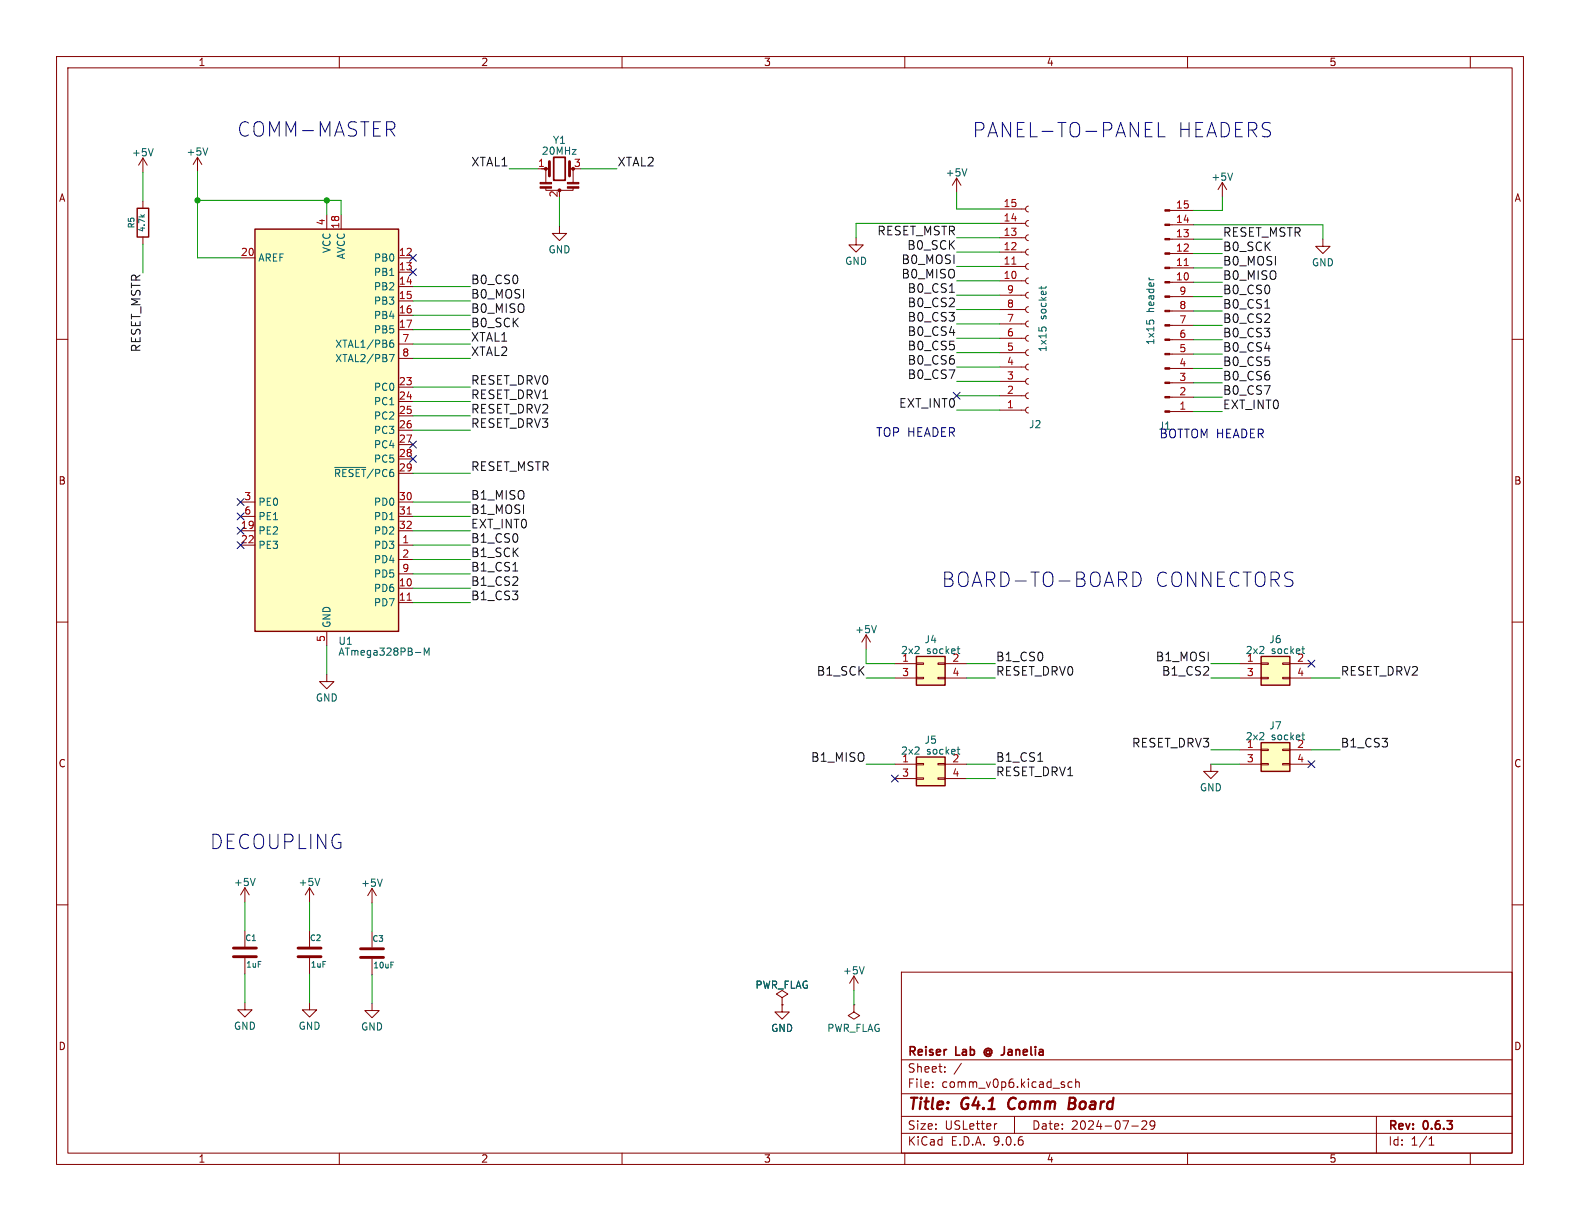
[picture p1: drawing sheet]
<svg xmlns="http://www.w3.org/2000/svg" width="279mm" height="216mm" viewBox="0 0 279 216" stroke-linecap="round" stroke-linejoin="round" font-family="sans-serif">
<g fill="none" stroke="#840000" stroke-width=".18">
<path d="M10 10h259.4v195.9h-259.4zM12 12h255.4v191.9h-255.4zM60 10v2M110 10v2M160 10v2M210 10v2M260 10v2M25.3 27.9l-.8 1.3M25.3 27.9l.7 1.3M25.3 27.9v2.6M34.9 27.8l-.7 1.3M34.9 27.8l.8 1.3"/>
<path d="M34.9 27.8v2.6M95.1 29.8h1.9M96.5 33.1v.6h4.8v-.6M96.5 29.8v2.5M100.8 29.8h.7M101.3 29.8v2.6M169.2 31.5l-.8 1.3M169.2 31.5l.7 1.3M169.2 31.5v2.5M176.8 39.5h4.6M176.8 37h4.6M181.9 39l-.4 .1-.1 .4 .1 .4 .4 .1"/>
<path d="M181.9 36.4l-.4 .2-.1 .4 .1 .3 .4 .2M206.9 39.8h4.2M206.9 37.2h4.2M216.2 32.3l-.8 1.2M216.2 32.3l.7 1.2M216.2 32.3v2.5M98.9 40v1.3h1.3l-1.3 1.2-1.2-1.2h1.2M151.4 42v1.3h1.3l-1.3 1.3-1.3-1.3h1.3M176.8 59.8h4.6M176.8 57.3h4.6M176.8 54.7h4.6M176.8 52.2h4.6"/>
<path d="M176.8 49.7h4.6M176.8 47.1h4.6M176.8 44.6h4.6M176.8 42h4.6M181.9 59.3l-.4 .2-.1 .3 .1 .4 .4 .1M181.9 56.8l-.4 .1-.1 .4 .1 .3 .4 .2M181.9 54.2l-.4 .2-.1 .3 .1 .4 .4 .2M181.9 51.7l-.4 .1-.1 .4 .1 .4 .4 .1M181.9 49.1l-.4 .2-.1 .4 .1 .3 .4 .2M181.9 46.6l-.4 .2-.1 .3 .1 .4 .4 .1M181.9 44.1l-.4 .1-.1 .4 .1 .3 .4 .2M181.9 41.5l-.4 .2-.1 .3 .1 .4 .4 .2"/>
<path d="M206.9 57.5h4.2M206.9 55h4.2M206.9 52.5h4.2M206.9 49.9h4.2M206.9 47.4h4.2M206.9 44.8h4.2M206.9 42.3h4.2M233.9 42.3v1.3h1.3l-1.3 1.2-1.2-1.2h1.2M10 60h2M176.8 72.5h4.6M176.8 70h4.6M176.8 67.4h4.6"/>
<path d="M176.8 64.9h4.6M176.8 62.4h4.6M181.9 72l-.4 .2-.1 .3 .1 .4 .4 .1M181.9 69.5l-.4 .1-.1 .4 .1 .3 .4 .2M181.9 66.9l-.4 .2-.1 .3 .1 .4 .4 .2M181.9 64.4l-.4 .1-.1 .4 .1 .4 .4 .1M181.9 61.8l-.4 .2-.1 .4 .1 .3 .4 .2M206.9 72.8h4.2M206.9 70.2h4.2M206.9 67.7h4.2M206.9 65.2h4.2M206.9 62.6h4.2"/>
<path d="M206.9 60.1h4.2M267.4 60h2M10 110h2M57.8 119.3v1.2h1.3l-1.3 1.3-1.3-1.3h1.3M153.2 112.3l-.8 1.2M153.2 112.3l.7 1.2M153.2 112.3v2.5M267.4 110h2M214.1 135.1v1.3h1.3l-1.3 1.3-1.2-1.3h1.2M10 160h2M43.3 177.3v1.3h1.3l-1.3 1.2-1.3-1.2h1.3M43.3 164.6v2.8"/>
<path d="M43.3 169.4v2.8M54.7 177.3v1.3h1.3l-1.3 1.2-1.2-1.2h1.2M54.7 164.6v2.8M54.7 169.4v2.8M65.8 177.4v1.3h1.3l-1.3 1.3-1.3-1.3h1.3M138.3 177.7v1.2h1.3l-1.3 1.3-1.3-1.3h1.3M159.4 171.9h108v32h-108zM267.4 160h2M159.4 197.4h108M159.4 193.4h108M159.4 187.4h108M164.9 192.1v.2"/>
<path d="M164.9 191.4v.1M167.1 189.4v.2M167.1 188.7v.1M170 188l-1.3 1.9M176.3 198.7l-.3 .1M179.4 197.4v3M189.6 191.4l-.5-.1-.2 .3v.4l.1 .2h.6M190.2 191.4l.2-.1 .4 .1 .1 .9M190.2 190.8v1.5M200.1 199.1h1.2M201.9 198.3l.6-.1 .2 .1 .1 .3-.9 1.1h.9M204.2 198.8l-.3 .3h-.3l-.2-.3 .1-.5 .4-.1 .2 .1a.99 .99 0 0 1-.3 1.4h-.3"/>
<path d="M243.4 197.4v6.5M60 203.9v2M110 203.9v2M159.4 200.4h108M160 203.9v2M210 203.9v2M252.7 202.5h.9M252.7 201.4l.4-.4v1.5M260 203.9v2"/>
</g>
<path d="M178.6 194.4a1.27 1.27 0 0 0 0 1.6M189.1 195.1h.6M189.7 195.1l.3 .1M189.9 194.1h-.7l-.3 2 1-.1M189.9 195l-.2 .1" fill="none" stroke="#840000" stroke-width=".4"/>
<path d="M97.9 27.8h2v4.1h-2zM174.5 185.4a.7 .7 0 0 0-.5 .7 .7 .7 0 0 0 .5 .6" fill="none" stroke="#840000" stroke-width=".3"/>
<path d="M27.1 26.3l-.4 1.3M36.7 26.2l-.4 1.2M171 29.8l-.4 1.3M218 30.6l-.5 1.3M183.7 57.9v.6M184.1 50.6v.5M184.2 58.1l.2-.3h.3l.3 .3M185 50.6l-.1 .3M202.8 56.7v.6M203.2 49.1v.1M203.2 56.8l.3-.2h.3l.2 .2M155 110.6l-.4 1.3" fill="none" stroke="#006464" stroke-width=".18"/>
<g fill="#840000" stroke="#840000" stroke-width=".18">
<path d="M95.5 32.3h2v.2h-2z"/>
<path d="M95.5 33h2v.3h-2z"/>
<path d="M100.3 32.3h2.1v.2h-2.1z"/>
<path d="M100.3 33h2.1v.3h-2.1z"/>
<path d="M206 72.6h.9v.3h-.9z"/>
<path d="M206 70.1h.9v.3h-.9z"/>
<path d="M206 67.6h.9v.2h-.9z"/>
<path d="M206 65h.9v.3h-.9z"/>
<path d="M206 62.5h.9v.2h-.9z"/>
<path d="M206 59.9h.9v.3h-.9z"/>
<path d="M206 57.4h.9v.3h-.9z"/>
<path d="M206 54.9h.9v.2h-.9z"/>
<path d="M206 52.3h.9v.3h-.9z"/>
<path d="M206 49.8h.9v.2h-.9z"/>
<path d="M206 47.2h.9v.3h-.9z"/>
<path d="M206 44.7h.9v.3h-.9z"/>
<path d="M206 42.2h.9v.2h-.9z"/>
<path d="M206 39.6h.9v.3h-.9z"/>
<path d="M206 37.1h.9v.2h-.9z"/>
<circle cx="96.5" cy="29.8" r=".25"/>
<circle cx="98.9" cy="33.7" r=".25"/>
</g>
<path d="M97.2 28.6v2.5M100.7 28.6v2.5M41.3 167.6h4M41.3 169.2h4M52.7 167.6h4.1M52.7 169.2h4.1" fill="none" stroke="#840000" stroke-width=".51"/>
<path d="M178.9 46.7h.8M209.4 47h.7" fill="none" stroke="#a90000" stroke-width=".18"/>
<path d="M223 116.1h5.1v5.1h-5.1z" fill="#ffffc2"/>
<path d="M223 116.1h5.1v5.1h-5.1z" fill="none" stroke="#840000" stroke-width=".25"/>
<path d="M219.2 117.3h3.8M219.2 119.9h3.8M223 117.2h1.3v.3h-1.3zM223 119.8h1.3v.2h-1.3zM226.8 117.2h1.3v.3h-1.3zM226.8 119.8h1.3v.2h-1.3zM228.1 117.3h3.8M228.1 119.9h3.8M138.3 176.4l1-.6-1-.7-1 .7 1 .6v1.3M138.3 177.7h.1" fill="none" stroke="#840000" stroke-width=".18"/>
<path d="M230.2 114.7h.5" fill="none" stroke="#006464" stroke-width=".18"/>
<path d="M223 131.3h5.1v5.1h-5.1z" fill="#ffffc2"/>
<path d="M223 131.3h5.1v5.1h-5.1z" fill="none" stroke="#840000" stroke-width=".25"/>
<path d="M219.2 132.6h3.8M219.2 135.1h3.8M223 132.5h1.3v.2h-1.3zM223 135h1.3v.3h-1.3zM226.8 132.5h1.3v.2h-1.3zM226.8 135h1.3v.3h-1.3zM228.1 132.6h3.8M228.1 135.1h3.8" fill="none" stroke="#840000" stroke-width=".18"/>
<path d="M230.2 130h.5" fill="none" stroke="#006464" stroke-width=".18"/>
<path d="M162.1 133.9h5v5h-5z" fill="#ffffc2"/>
<path d="M162.1 133.9h5v5h-5z" fill="none" stroke="#840000" stroke-width=".25"/>
<g fill="none" stroke="#840000" stroke-width=".18">
<path d="M158.2 135.1h3.9M158.2 137.7h3.9M162.1 135h1.2v.3h-1.2zM162.1 137.5h1.2v.3h-1.2zM165.9 135h1.2v.3h-1.2zM165.9 137.5h1.2v.3h-1.2zM167.1 135.1h3.8M167.1 137.7h3.8M151 177.7v1.2l1 .7-1 .6-1-.6 1-.7M151 177.7h.1M151 172.6l-.8 1.3M151 172.6l.8 1.3"/>
<path d="M151 172.6v2.5"/>
</g>
<path d="M169.2 132.5h.5M152.8 170.9l-.4 1.3" fill="none" stroke="#006464" stroke-width=".18"/>
<path d="M45.1 40.5h25.4v71.1h-25.4z" fill="#ffffc2"/>
<path d="M24.3 36.8h2v5.1h-2zM45.1 40.5h25.4v71.1h-25.4z" fill="none" stroke="#840000" stroke-width=".25"/>
<g fill="none" stroke="#840000" stroke-width=".18">
<path d="M25.3 35.6v1.2M57.8 38v2.5M60.3 38v2.5M25.3 41.9v1.3M42.5 45.6h2.6M70.5 45.6h2.5M70.5 48.1h2.5M70.5 50.7h2.5M70.5 53.2h2.5M70.5 55.8h2.5M70.5 58.3h2.5M70.5 60.8h2.5"/>
<path d="M70.5 63.4h2.5M70.5 68.5h2.5M70.5 71h2.5M70.5 73.5h2.5M70.5 76.1h2.5M70.5 78.6h2.5M42.5 88.8h2.6M42.5 91.3h2.6M42.5 93.9h2.6M42.5 96.4h2.6M70.5 88.8h2.5M70.5 91.3h2.5"/>
<path d="M70.5 93.9h2.5M70.5 96.4h2.5M70.5 81.2h2.5M70.5 83.7h2.5M70.5 98.9h2.5M57.8 111.6v2.6M70.5 101.5h2.5M70.5 104h2.5M70.5 106.6h2.5M43.3 157l-.8 1.2M43.3 157l.8 1.2M43.3 157v2.5"/>
<path d="M54.7 157l-.7 1.2M54.7 157l.8 1.2M54.7 157v2.5M65.8 157.1l-.8 1.3M65.8 157.1l.7 1.3M65.8 157.1v2.5M65.8 164.7v2.8M65.8 169.5v2.8"/>
</g>
<path d="M24.9 38l.4 .4M25.6 38l-.4 .3M68.8 62.7h.9l-.5 1.3M69 60.7l.4-.1 .2 .3-.1 .5h-.3l-.2-.1M69.5 60.1l-.3 .1-.2 .2M59.2 82.7h5.5M73.5 115.4h.9M75 115.9v-1.3l.5 .9 .4-.9v1.3M45.1 155.3l-.4 1.3M56.6 155.3l-.5 1.3M67.6 155.4l-.4 1.3M69.1 170.1h.5" fill="none" stroke="#006464" stroke-width=".18"/>
<path d="M72 90.9h.7M72 106.1h.7" fill="none" stroke="#a90000" stroke-width=".18"/>
<path d="M63.8 167.8h4M63.8 169.3h4" fill="none" stroke="#840000" stroke-width=".51"/>
<path d="M162.1 116.1h5v5.1h-5z" fill="#ffffc2"/>
<path d="M162.1 116.1h5v5.1h-5z" fill="none" stroke="#840000" stroke-width=".25"/>
<path d="M158.2 117.3h3.9M158.2 119.9h3.9M162.1 117.2h1.2v.3h-1.2zM162.1 119.8h1.2v.2h-1.2zM165.9 117.2h1.2v.3h-1.2zM165.9 119.8h1.2v.2h-1.2zM167.1 117.3h3.8M167.1 119.9h3.8M138.3 177.7h.1" fill="none" stroke="#840000" stroke-width=".18"/>
<path d="M169.2 114.7h.5" fill="none" stroke="#006464" stroke-width=".18"/>
<path d="M167.9 51.7h.9M223.7 54.5h.8M90.7 101h.9M183.5 134.6h.9" fill="none" stroke="#0f0f0f" stroke-width=".18"/>
<g fill="none" stroke="#009600" stroke-width=".18">
<path d="M25.3 30.5v5.1M34.9 30.4v15.2h7.6M34.9 35.4h25.4v2.6M57.8 35.4v2.6M90 29.8h5.1M98.9 34.9v5.1M102.7 29.8h6.4M169.2 34v3h7.6M176.8 39.5h-25.4v2.5M211.1 39.8h22.8v2.5M216.2 34.8v2.4h-5.1M25.3 43.2v5.1"/>
<path d="M73 53.2h10.2M73 50.7h10.2M73 58.3h10.2M73 55.8h10.2M169.2 59.8h7.6M169.2 52.2h7.6M169.2 57.3h7.6M169.2 42h7.6M169.2 44.6h7.6M169.2 49.7h7.6M169.2 47.1h7.6M169.2 54.7h7.6"/>
<path d="M211.1 49.9h5.1M211.1 57.5h5.1M211.1 55h5.1M211.1 52.5h5.1M211.1 47.4h5.1M211.1 44.8h5.1M211.1 42.3h5.1M73 68.5h10.2M73 60.8h10.2M73 63.4h10.2M73 76.1h10.2M73 71h10.2"/>
<path d="M73 73.5h10.2M169.2 72.5h7.6M169.2 62.4h7.6M169.2 67.4h7.6M169.2 64.9h7.6M169.2 70h7.6M211.1 67.7h5.1M211.1 70.2h5.1M211.1 72.8h5.1M211.1 65.2h5.1M211.1 62.6h5.1M211.1 60.1h5.1"/>
<path d="M73 88.8h10.2M73 93.9h10.2M73 91.3h10.2M73 96.4h10.2M73 98.9h10.2M73 83.7h10.2M57.8 114.2v5.1M73 104h10.2M73 101.5h10.2M73 106.6h10.2M153.2 119.9h5M153.2 114.8v2.5h5"/>
<path d="M170.9 119.9h5.1M170.9 117.3h5.1M214.1 119.9h5.1M214.1 117.3h5.1M231.9 119.9h5.1M153.2 135.1h5M170.9 135.1h5.1M170.9 137.7h5.1M214.1 132.6h5.1M214.1 135.1h5.1M231.9 132.6h5.1M43.3 159.5v5.1"/>
<path d="M54.7 159.5v5.1M65.8 159.6v5.1M43.3 172.2v5.1M54.7 172.2v5.1M65.8 172.3v5.1M151 175.1v2.6"/>
</g>
<g fill="none" stroke="#000084" stroke-width=".18">
<path d="M72.4 45l1.2 1.2M72.4 47.5l1.2 1.2M73.6 45l-1.2 1.2M73.6 47.5l-1.2 1.2M72.4 78l1.2 1.2M73.6 78l-1.2 1.2M168.6 69.4l1.2 1.2M169.8 69.4l-1.2 1.2M41.9 90.7l1.3 1.2M41.9 93.2l1.3 1.3M41.9 95.8l1.3 1.2M41.9 88.2l1.3 1.2"/>
<path d="M43.2 90.7l-1.3 1.2M43.2 93.2l-1.3 1.3M43.2 95.8l-1.3 1.2M43.2 88.2l-1.3 1.2M72.4 80.5l1.2 1.3M73.6 80.5l-1.2 1.3M231.3 116.7l1.2 1.3M232.5 116.7l-1.2 1.3M157.6 137.1l1.3 1.2M158.9 137.1l-1.3 1.2M231.3 134.5l1.2 1.2M232.5 134.5l-1.2 1.2"/>
</g>
<path d="M202.5 24.2h1.2M202.5 21.7h1.2M204.8 21.7v2.5h1.2M200.3 101.2a1.34 1.34 0 0 1 1.5 .8 1.34 1.34 0 0 1-.5 1.6l-1 .1z" fill="none" stroke="#0000c2" stroke-width=".18"/>
<g fill="#009600" stroke="#009600" stroke-width=".18">
<circle cx="57.8" cy="35.4" r=".46"/>
<circle cx="34.9" cy="35.4" r=".46"/>
</g>
<g font-size="3.5" fill="#0000c2">
<text x="41.8" y="24.4">COMM-MASTER</text>
<text x="171.8" y="24.5">PANEL-TO-PANEL</text>
<text x="208.1" y="24.5">HEADERS</text>
<text x="166.4" y="104">BOARD-TO-BOARD</text>
<text x="204.1" y="104">CONNECTORS</text>
<text x="37" y="150.4">DECOUPLING</text>
</g>
<g font-size="2.8" fill="#840000">
<text x="160.4" y="196.8">Title:</text>
<text x="170.1" y="196.8">G4.1</text>
<text x="179.1" y="196.8">Comm</text>
<text x="190.6" y="196.8">Board</text>
</g>
<g font-size="2.1" fill="#0f0f0f">
<text x="83.3" y="29.5">XTAL1</text>
<text x="109.1" y="29.5">XTAL2</text>
<text x="155.1" y="41.7">RESET_MSTR</text>
<text x="216.2" y="42">RESET_MSTR</text>
<text x="159.4" y="46.8">B0_MOSI</text>
<text x="160.4" y="44.3">B0_SCK</text>
<text x="216.2" y="44.5">B0_SCK</text>
<text x="216.2" y="47.1">B0_MOSI</text>
<text x="83.2" y="52.9">B0_MOSI</text>
<text x="83.2" y="50.4">B0_CS0</text>
<text x="159.4" y="49.3">B0_MISO</text>
<text x="160.4" y="51.9">B0_CS1</text>
<text x="216.2" y="49.6">B0_MISO</text>
<text x="216.2" y="52.1">B0_CS0</text>
<text x="83.2" y="58">B0_SCK</text>
<text x="83.2" y="55.4">B0_MISO</text>
<text x="160.4" y="57">B0_CS3</text>
<text x="160.4" y="54.4">B0_CS2</text>
<text x="160.4" y="59.5">B0_CS4</text>
<text x="216.2" y="59.8">B0_CS3</text>
<text x="216.2" y="54.7">B0_CS1</text>
<text x="216.2" y="57.2">B0_CS2</text>
<text x="25" y="62.3" transform="rotate(-90 25 62.3)">RESET_MSTR</text>
<text x="83.2" y="63.1">XTAL2</text>
<text x="83.2" y="60.5">XTAL1</text>
<text x="160.4" y="64.6">B0_CS6</text>
<text x="160.4" y="62">B0_CS5</text>
<text x="216.2" y="62.3">B0_CS4</text>
<text x="216.2" y="64.8">B0_CS5</text>
<text x="83.2" y="70.7">RESET_DRV1</text>
<text x="83.2" y="68.1">RESET_DRV0</text>
<text x="160.4" y="67.1">B0_CS7</text>
<text x="216.2" y="67.4">B0_CS6</text>
<text x="216.2" y="69.9">B0_CS7</text>
<text x="83.2" y="75.8">RESET_DRV3</text>
<text x="83.2" y="73.2">RESET_DRV2</text>
<text x="158.9" y="72.2">EXT_INT0</text>
<text x="216.2" y="72.5">EXT_INT0</text>
<text x="83.2" y="83.4">RESET_MSTR</text>
<text x="83.2" y="88.5">B1_MISO</text>
<text x="83.2" y="91">B1_MOSI</text>
<text x="83.2" y="93.5">EXT_INT0</text>
<text x="83.2" y="98.6">B1_SCK</text>
<text x="83.2" y="101.2">B1_CS1</text>
<text x="83.2" y="96.1">B1_CS0</text>
<text x="83.2" y="106.2">B1_CS3</text>
<text x="83.2" y="103.7">B1_CS2</text>
<text x="144.4" y="119.6">B1_SCK</text>
<text x="176" y="119.6">RESET_DRV0</text>
<text x="176" y="117">B1_CS0</text>
<text x="204.3" y="117">B1_MOSI</text>
<text x="205.4" y="119.6">B1_CS2</text>
<text x="237" y="119.6">RESET_DRV2</text>
<text x="143.4" y="134.8">B1_MISO</text>
<text x="176" y="134.8">B1_CS1</text>
<text x="176" y="137.4">RESET_DRV1</text>
<text x="200.1" y="132.3">RESET_DRV3</text>
<text x="237" y="132.3">B1_CS3</text>
</g>
<g font-size="2.1" fill="#0000c2">
<text x="154.9" y="77.3">TOP HEADER</text>
<text x="205" y="77.6">BOTTOM HEADER</text>
</g>
<g font-size="2.1" fill="#840000">
<text x="160.4" y="189.9">Sheet:</text>
<text x="160.4" y="187.1">Reiser</text>
<text x="169.1" y="187.1">Lab</text>
<text x="174.7" y="187.1">@ Janelia</text>
<text x="160.4" y="192.6">File:</text>
<text x="166.5" y="192.6">comm_v0p6.kicad_sch</text>
<text x="160.4" y="202.8">KiCad</text>
<text x="160.4" y="200">Size:</text>
<text x="167.1" y="200">USLetter</text>
<text x="168.1" y="202.8">E.D.A.</text>
<text x="175.7" y="202.8">9.0.6</text>
<text x="182.4" y="200">Date:</text>
<text x="189.4" y="200">2024-07-29</text>
<text x="245.4" y="200.2">Rev:</text>
<text x="245.4" y="202.8">Id:</text>
<text x="249.5" y="202.8">1/1</text>
<text x="251.8" y="200.2">0.6.3</text>
</g>
<g font-size="1.8" fill="#840000">
<text x="35" y="11.9">1</text>
<text x="85" y="11.9">2</text>
<text x="135" y="11.9">3</text>
<text x="185" y="11.9">4</text>
<text x="235" y="11.9">5</text>
<text x="10.3" y="35.9">A</text>
<text x="267.7" y="35.9">A</text>
<text x="10.3" y="85.9">B</text>
<text x="267.7" y="85.9">B</text>
<text x="10.3" y="135.9">C</text>
<text x="267.7" y="135.9">C</text>
<text x="10.3" y="185.9">D</text>
<text x="267.7" y="185.9">D</text>
<text x="35" y="205.8">1</text>
<text x="85" y="205.8">2</text>
<text x="135" y="205.8">3</text>
<text x="185" y="205.8">4</text>
<text x="235" y="205.8">5</text>
</g>
<g font-size="1.8" fill="#006464">
<text x="23.2" y="27.8">+5V</text>
<text x="32.9" y="27.7">+5V</text>
<text x="95.7" y="27.6">20MHz</text>
<text x="97.7" y="25.6">Y1</text>
<text x="167.1" y="31.4">+5V</text>
<text x="214.1" y="32.2">+5V</text>
<text x="45.6" y="46.5">AREF</text>
<text x="58.6" y="44.9" transform="rotate(-90 58.6 44.9)">VCC</text>
<text x="61.2" y="45.9" transform="rotate(-90 61.2 45.9)">AVCC</text>
<text x="66" y="46.5">PB0</text>
<text x="96.9" y="45">GND</text>
<text x="149.3" y="47">GND</text>
<text x="231.9" y="47.3">GND</text>
<text x="66" y="49">PB1</text>
<text x="66" y="51.5">PB2</text>
<text x="66" y="54.1">PB3</text>
<text x="66" y="56.6">PB4</text>
<text x="66" y="59.2">PB5</text>
<text x="185.3" y="56.5" transform="rotate(-90 185.3 56.5)">socket</text>
<text x="204.3" y="55.3" transform="rotate(-90 204.3 55.3)">header</text>
<text x="59.2" y="61.7">XTAL1/PB6</text>
<text x="59.2" y="64.2">XTAL2/PB7</text>
<text x="185.3" y="62.3" transform="rotate(-90 185.3 62.3)">1x15</text>
<text x="204.3" y="61.1" transform="rotate(-90 204.3 61.1)">1x15</text>
<text x="66" y="69.3">PC0</text>
<text x="66" y="71.9">PC1</text>
<text x="66" y="74.4">PC2</text>
<text x="66" y="76.9">PC3</text>
<text x="181.9" y="75.9">J2</text>
<text x="66" y="79.5">PC4</text>
<text x="66" y="82">PC5</text>
<text x="45.6" y="89.6">PE0</text>
<text x="58.9" y="84.6">~{RESET}/PC6</text>
<text x="66" y="89.6">PD0</text>
<text x="45.6" y="92.2">PE1</text>
<text x="45.6" y="94.7">PE2</text>
<text x="66" y="92.2">PD1</text>
<text x="66" y="94.7">PD2</text>
<text x="45.6" y="97.3">PE3</text>
<text x="66" y="97.3">PD3</text>
<text x="66" y="99.8">PD4</text>
<text x="66" y="102.3">PD5</text>
<text x="66" y="104.9">PD6</text>
<text x="66" y="107.4">PD7</text>
<text x="58.6" y="111.1" transform="rotate(-90 58.6 111.1)">GND</text>
<text x="151.1" y="112.2">+5V</text>
<text x="163.4" y="113.9">J4</text>
<text x="224.4" y="113.9">J6</text>
<text x="59.8" y="114.2">U1</text>
<text x="59.8" y="116.1">ATmega328PB-M</text>
<text x="159.2" y="115.9">2x2</text>
<text x="159.4" y="117.1">1</text>
<text x="163.8" y="115.9">socket</text>
<text x="168.3" y="117.1">2</text>
<text x="220.2" y="115.9">2x2</text>
<text x="220.4" y="117.1">1</text>
<text x="224.8" y="115.9">socket</text>
<text x="229.3" y="117.1">2</text>
<text x="55.7" y="124.3">GND</text>
<text x="163.4" y="131.7">J5</text>
<text x="220.2" y="131.1">2x2</text>
<text x="224.4" y="129.2">J7</text>
<text x="224.8" y="131.1">socket</text>
<text x="159.2" y="133.6">2x2</text>
<text x="159.4" y="134.9">1</text>
<text x="163.8" y="133.6">socket</text>
<text x="168.3" y="134.9">2</text>
<text x="220.4" y="132.3">1</text>
<text x="229.3" y="132.3">2</text>
<text x="212.1" y="140.1">GND</text>
<text x="41.3" y="156.9">+5V</text>
<text x="52.7" y="156.9">+5V</text>
<text x="63.7" y="157">+5V</text>
<text x="149" y="172.5">+5V</text>
<text x="133.5" y="175">PWR_FLAG</text>
<text x="41.3" y="182.3">GND</text>
<text x="52.7" y="182.3">GND</text>
<text x="63.7" y="182.4">GND</text>
<text x="136.3" y="182.7">GND</text>
<text x="146.2" y="182.7">PWR_FLAG</text>
</g>
<g font-size="1.8" fill="#a90000">
<text x="95.1" y="29.6">1</text>
<text x="101.4" y="29.6">3</text>
<text x="98.7" y="35" transform="rotate(-90 98.7 35)">2</text>
<text x="57.5" y="39.9" transform="rotate(-90 57.5 39.9)">4</text>
<text x="60.1" y="40.6" transform="rotate(-90 60.1 40.6)">18</text>
<text x="177.4" y="41.8">13</text>
<text x="177.4" y="39.2">14</text>
<text x="177.4" y="36.7">15</text>
<text x="207.9" y="39.5">14</text>
<text x="207.9" y="37">15</text>
<text x="42.5" y="45.3">20</text>
<text x="70.4" y="45.3">12</text>
<text x="70.4" y="47.9">13</text>
<text x="177.4" y="46.9">11</text>
<text x="177.4" y="44.3">12</text>
<text x="207.9" y="47.1">11</text>
<text x="207.9" y="44.6">12</text>
<text x="207.9" y="42">13</text>
<text x="70.4" y="50.4">14</text>
<text x="70.4" y="53">15</text>
<text x="177.4" y="49.4">10</text>
<text x="178" y="51.9">9</text>
<text x="207.9" y="49.7">10</text>
<text x="208.5" y="52.2">9</text>
<text x="70.4" y="55.5">16</text>
<text x="70.4" y="58">17</text>
<text x="178" y="59.6">6</text>
<text x="178" y="57">7</text>
<text x="178" y="54.5">8</text>
<text x="208.5" y="59.8">6</text>
<text x="208.5" y="57.3">7</text>
<text x="208.5" y="54.7">8</text>
<text x="71" y="60.6">7</text>
<text x="71" y="63.1">8</text>
<text x="178" y="64.6">4</text>
<text x="178" y="62.1">5</text>
<text x="208.5" y="64.9">4</text>
<text x="208.5" y="62.4">5</text>
<text x="70.4" y="68.2">23</text>
<text x="70.4" y="70.7">24</text>
<text x="178" y="69.7">2</text>
<text x="178" y="67.2">3</text>
<text x="208.5" y="70">2</text>
<text x="208.5" y="67.4">3</text>
<text x="70.4" y="73.3">25</text>
<text x="70.4" y="75.8">26</text>
<text x="178" y="72.3">1</text>
<text x="208.5" y="72.5">1</text>
<text x="70.4" y="78.4">27</text>
<text x="70.4" y="80.9">28</text>
<text x="70.4" y="83.4">29</text>
<text x="43.1" y="88.5">3</text>
<text x="70.4" y="88.5">30</text>
<text x="42.5" y="93.6">19</text>
<text x="43.1" y="91.1">6</text>
<text x="70.4" y="91.1">31</text>
<text x="70.4" y="93.6">32</text>
<text x="42.5" y="96.1">22</text>
<text x="71" y="96.1">1</text>
<text x="71" y="98.7">2</text>
<text x="71" y="101.2">9</text>
<text x="70.4" y="103.8">10</text>
<text x="70.4" y="106.3">11</text>
<text x="57.5" y="113.6" transform="rotate(-90 57.5 113.6)">5</text>
<text x="159.4" y="119.6">3</text>
<text x="168.3" y="119.6">4</text>
<text x="220.4" y="119.6">3</text>
<text x="229.3" y="119.6">4</text>
<text x="159.4" y="137.4">3</text>
<text x="168.3" y="137.4">4</text>
<text x="220.4" y="134.9">3</text>
<text x="229.3" y="134.9">4</text>
</g>
<text font-size="1.8" fill="#0000c2" x="204.8" y="76.2">J1</text>
<g font-size="1.4" fill="#006464">
<text x="24" y="40.5" transform="rotate(-90 24 40.5)">R5</text>
<text x="25.8" y="41.1" transform="rotate(-90 25.8 41.1)">4.7k</text>
<text x="43.3" y="166.6">C1</text>
<text x="54.7" y="166.6">C2</text>
<text x="65.7" y="166.7">C3</text>
<text x="43.4" y="171.3">1uF</text>
<text x="54.9" y="171.3">1uF</text>
<text x="65.9" y="171.4">10uF</text>
</g>
</svg>
